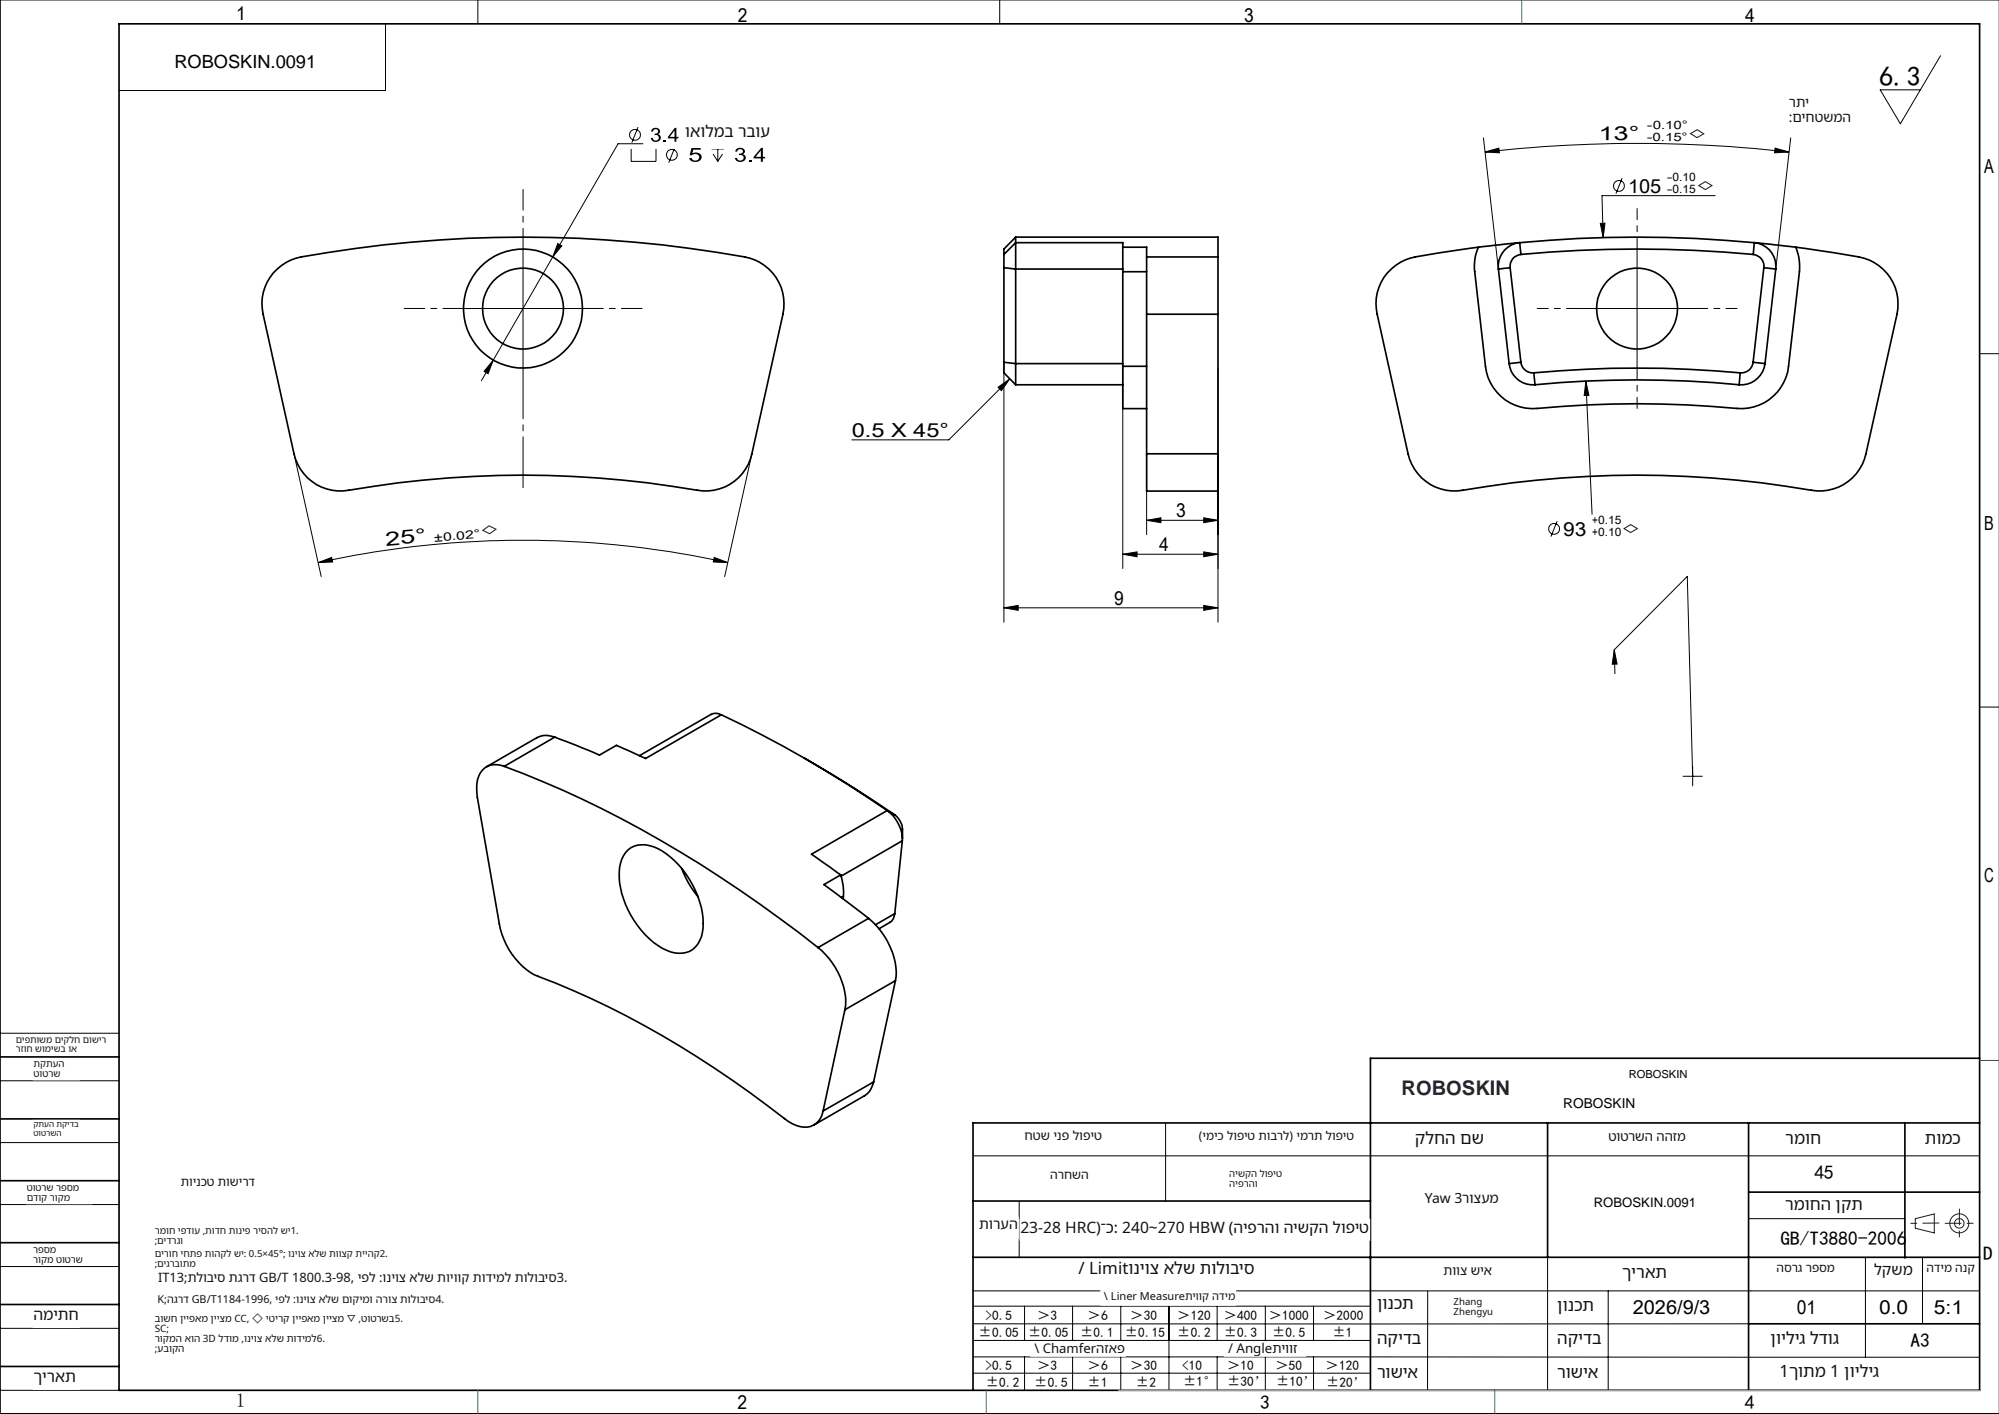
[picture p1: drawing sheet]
<svg xmlns="http://www.w3.org/2000/svg" width="420mm" height="297mm" viewBox="0 0 420 297" stroke-linecap="round" stroke-linejoin="round" font-family="sans-serif">
<g fill="none" stroke="#000" stroke-width=".21">
<path d="M100.4 0v5M210 0v5M420 0h-419.9v297h419.9M81 5v14h-56M407.7 11.7l-8.4 14.3-4.3-7.1h8.5M132.6 31.3v2.6h5.2v-2.6M134.1 26.7l-1.3 3.2M141.8 30.9l-1.3 3.2M149.5 31.3h2.6M149.8 32.3l1 1.6M150.8 31.3v2.6M151.8 32.3l-1 1.6"/>
<path d="M161.8 30.2h-31.9l-13.8 23.8M311.7 29l3.1 27.5M312 31.9l2.9-.8 .1 1zM312 31.9a284.5 284.5 0 0 1 63.9 0M340.8 37.4l-1.3 3.3M373 31.1l2.9 .8-3 .2zM376.2 29l-3.1 27.5M109.9 52.3v25M116.1 54l-12.5 21.6M117.2 51.1l.8 .5-1.9 2.4zM336.2 46.9h1l-.4 3zM344 52.3v25"/>
<path d="M360.4 41.1h-23.8l.2 8.8M97.4 64.8h25M103.6 75.6l-1 2.9-.9-.5zM103.6 75.6l-2.5 4.4M210.9 76.1v54.6M212.2 79.6l-12.8 12.8h-20.4M235.9 76.9v42.5M255.9 77.3v53.4M331.4 64.8h25M415.9 74.3h4.1M61.8 95.3l5.7 25.8M158 95.3l-5.7 25.8"/>
<path d="M209.7 81.3l2.5-1.7-1.8 2.5zM240.9 95.3v17M333.2 80l.6 3-1 .1zM333.2 80l1.3 28M66.9 118.2l2.8-1.1 .2 .9zM66.9 118.2a199.6 199.6 0 0 1 86 0M150.1 117.1l2.8 1.1-3-.2zM235.9 116.4l3-.5v1zM235.9 116.4h20M240.9 109.3l3-.5v1zM240.9 109.3h15M252.9 115.9l3 .5-3 .5z"/>
<path d="M252.9 108.8l3 .5-3 .5zM327.2 109.5l-1.3 3.2M210.9 127.7l3-.5v1zM210.9 127.7h45M252.9 127.2l3 .5-3 .5zM339.2 136.5l.6 3h-1.1zM339.2 136.5l.1 5M339.2 136.5l15.3-15.4 1.1 42M415.9 148.5h4.1M353.6 163.1h4M355.6 161v4.1M0 217h25"/>
<path d="M0 227h25M0 240h25M244.9 236v16.3M0 253h25M204.4 242.8h211.5M214.1 252.4v11.8M367.4 256h32.8M0 266h25M0 279h25M204.4 271.1h211.5M204.4 278.1h163M204.4 274.4h83.5"/>
<path d="M215.3 274.4v7.1M225.4 274.4v7.1M235.5 274.4v7.1M245.6 274.4v17.6M255.7 274.4v7.1M265.9 274.4v7.1M276 274.4v7.1M300 271.1l-.1 21M325.2 264.1v27.9M337.9 271.1v20.9M391.9 264.1v21M403.9 264.1v14"/>
<path d="M0 292h25M204.4 285l211.5 .1M204.4 288.4h83.5M204.5 281.5h83.5M215.3 285v7M225.4 285v7M235.5 285v7M255.7 285v7M265.9 285v7M276 285v7M287.9 292h128"/>
<circle cx="133.4" cy="28.3" r="1.13"/>
<circle cx="141.2" cy="32.5" r="1.14"/>
<circle cx="340.2" cy="39.1" r="1.13"/>
<circle cx="326.5" cy="111.1" r="1.14"/>
</g>
<g fill="none" stroke="#191924" stroke-width=".21">
<path d="M402.4 256l4-1v4l-4-1z"/>
<circle cx="411.7" cy="257" r="1"/>
<circle cx="411.7" cy="257" r="2"/>
</g>
<path d="M344 52.3v-8.5M331.5 64.8h-8.5M344 77.3v8.5M356.5 64.8h8.5" fill="none" stroke="#000" stroke-width=".21" stroke-dasharray="30.5 1.3 1.3 1.3" stroke-dashoffset="28.1"/>
<path d="M109.9 52.3v-12.5M97.4 64.8h-12.5M122.4 64.8h12.5" fill="none" stroke="#000" stroke-width=".21" stroke-dasharray="30.5 1.3 1.3 1.3" stroke-dashoffset="26.1"/>
<path d="M109.9 77.3v25.1" fill="none" stroke="#000" stroke-width=".21" stroke-dasharray="30.5 1.3 1.3 1.3" stroke-dashoffset="19.8"/>
<g fill="none" stroke="#000" stroke-width=".35">
<path d="M25 5h390.9v287h-390.9zM58.2 56.5a10 10 0 0 1 5.1-2.5 260.9 260.9 0 0 1 94.3 .3 10 10 0 0 1 6.9 11.7l-6.5 29.3a10 10 0 0 1-11.5 7.7 214.8 214.8 0 0 0-74.4 .1 10 10 0 0 1-10.3-7.8l-6.5-29.3a9.8 9.8 0 0 1 2.9-9.5zM210.9 53.4v2.8M210.9 56.2l2.5 .3M210.9 56.2v19.9M213.4 51h22.5v.9M213.4 49.8v1.2M213.4 49.8h42.5v4.2M213.4 51v5.5M213.4 49.8l-2.5 2.5v1.1M213.4 56.5h22.5M213.4 51l-2.5 2.4"/>
<path d="M213.4 56.5v19.9M235.9 51.9h5v2.1M235.9 51.9v5.2M235.9 57.1h5M235.9 57.1v19.8M240.9 54v12M240.9 54h15M255.9 54v12M310.6 51.9a9.8 9.8 0 0 0-.8 5.2l2.3 19.8a10 10 0 0 0 10.9 8.9 231.9 231.9 0 0 1 43.1 0 10 10 0 0 0 9.7-8.9l2.3-19.8a10.8 10.8 0 0 0-.8-5.2M310.6 51.9l-10 1.5a18 18 0 0 0-6.5 1.8 9.9 9.9 0 0 0-4.8 10.8l6.5 29.3a10 10 0 0 0 11.5 7.7 214.8 214.8 0 0 1 74.4 .1 10 10 0 0 0 10.3-7.8l6.6-29.3a10.2 10.2 0 0 0-9.7-12.3l-11.6-1.8M314.8 56.5l2.3 19.9M317.3 56.2l-2.5 .3"/>
<path d="M317.3 56.2l2.2 19.9M319.3 51a5 5 0 0 0-4.5 5.5M319.3 51a261.4 261.4 0 0 1 49.3 0M319.3 51l-8.7 .9M319.3 51l.2 2.4M319.5 53.4a2.48 2.48 0 0 0-2.2 2.8M319.5 53.4a264.5 264.5 0 0 1 48.9 0M368.4 53.4a2.49 2.49 0 0 1 2.2 2.8M368.6 51a5 5 0 0 1 4.5 5.5M368.6 51l8.7 .9M368.6 51l-.2 2.4M370.6 56.2l-2.3 19.9"/>
<path d="M370.6 56.2l2.5 .3M373.1 56.5l-2.3 19.9M210.9 76.1v2.2l2.5 2.5M210.9 76.1l2.5 .3M213.4 76.4v4.4M213.4 76.4h22.5M235.9 76.9v8.9h5M235.9 76.9h5M240.9 66h15M240.9 66v29.3M255.9 66v29.3M317.1 76.4a5 5 0 0 0 5.4 4.4"/>
<path d="M319.5 76.1a2.54 2.54 0 0 0 2.8 2.2M319.5 76.1l-2.4 .3M322.3 78.3a238.4 238.4 0 0 1 43.3 0M322.3 78.3l.2 2.5M365.6 78.3l-.2 2.5M368.3 76.1a2.49 2.49 0 0 1-2.7 2.2M368.3 76.1l2.5 .3M370.8 76.4a5.1 5.1 0 0 1-5.4 4.4M213.4 80.8h22.5M240.9 95.3v7.8h15v-7.8M240.9 95.3h15M322.5 80.8a225.4 225.4 0 0 1 42.9 0"/>
<path d="M116.6 154.8a4.2 4.2 0 0 0-3.8 .1l-10.6 6.2M116.6 154.8l-10.7 6.2M151.6 150.1l-16 9.2-6.1-2.7-3.6 2-9.3-3.8M151.6 150.1a245.6 245.6 0 0 1 34.8 20.1M151.6 150.1a2.27 2.27 0 0 0-2.2 0l-15 8.6M169 159.2l1.8 1.1a268 268 0 0 1 17.2 10.9M105.9 161a4 4 0 0 0-5.7 3.6l.1 2.9 4.6 26.6a15 15 0 0 0 8.1 11 201.3 201.3 0 0 1 52.6 30.4 4.9 4.9 0 0 0 5.9 .5 4.2 4.2 0 0 0 1.4-2.6M105.9 161a236.5 236.5 0 0 1 57.8 31.8l8.2 6.2M132 178.5a5.6 5.6 0 0 1 6.3-.2 19.1 19.1 0 0 1 9.4 16.7 5.2 5.2 0 0 1-4.2 5.2 9.5 9.5 0 0 1-7-3 19.4 19.4 0 0 1-6.4-14 6.4 6.4 0 0 1 1.9-4.7zM186.4 170.2l-15.9 9.2 6.1 4.4M186.4 170.2a7.9 7.9 0 0 1 3.2 6.4M186.4 170.2l1.6 1"/>
<path d="M188 171.2a4.1 4.1 0 0 1 1.6 2.9v2.1M189.6 176.6l-1.6 15.3M189.6 176.6l-12.9 7.4M143.2 182.4l.3 .7a20.3 20.3 0 0 0 3.1 5.2M171.9 199a15.4 15.4 0 0 1 5.8 12.2l-.2 .9M176.6 183.8l-3.5 2 9.4 7.1M176.6 183.8a11.2 11.2 0 0 1 .6 4.5M177.2 188.3l-.1 .5M177.2 188.3l-.4 .2M182.5 192.9a15.7 15.7 0 0 1 5.8 12.2l-.2 .9M182.5 192.9l-10.6 6.1M188 191.9a2.23 2.23 0 0 1-1 1.8l-2.3 1.4"/>
<path d="M188 191.9l-4.1 2.3M177.5 212.1l-4.6 21.3M188.1 206l-10.6 6.1M188.1 206l-4.5 21.3M0 222h25M0 235h25M183.6 227.3a4.5 4.5 0 0 1-2 2.8l-10.6 6.2M183.6 227.3l-10.7 6.1M325.2 235.9v28.2M367.4 235.9v56.1M400.2 235.9v28.3M415.9 235.9h-211.5v56.1"/>
<path d="M415.9 222.3h-128v69.7M0 248h25M204.4 252.3h83.5M367.4 250.4h48.5M0 261h25M0 274h25M204.4 264.1h211.5M367.4 278.1h48.5M0 287h25"/>
<circle cx="109.9" cy="64.8" r="12.5"/>
<circle cx="109.9" cy="64.8" r="8.5"/>
<circle cx="344" cy="64.8" r="8.5"/>
</g>
<path d="M407.4 256.9l-5.9 .1M408.7 256.9h6M411.7 253.9v6" fill="none" stroke="#191924" stroke-width=".21" stroke-dasharray="6.3 1.3 1.3 1.3" stroke-dashoffset="3"/>
<path d="M235 292h180.9" fill="none" stroke="#c0c0c0" stroke-width=".21"/>
<path d="M319.7 0v5M415.9 222.7h4.1M100.4 292v5M207.2 292v5M314 292v5" fill="none" stroke="#00f" stroke-width=".21"/>
<path d="M406.4 255h.1" fill="none" stroke="#0ff" stroke-width=".21"/>
<g fill="#000">
<path d="M333.2 80l.6 3-1 .1z"/>
<path d="M373 31.1l2.9 .8-3 .2zM312 31.9l2.9-.8 .1 1z"/>
<path d="M103.6 75.6l-1.9 2.4 .9 .5zM117.2 51.1l-1.1 2.9 1.9-2.4zM209.7 81.3l2.5-1.7-1.8 2.5zM339.2 136.5l-.5 3h1.1zM336.2 46.9l.6 3 .4-3z"/>
<path d="M150.1 117.1l2.8 1.1-3-.2zM66.9 118.2l2.8-1.1 .2 .9z"/>
<path d="M235.9 116.4l3-.5v1zM252.9 115.9l3 .5-3 .5z"/>
<path d="M252.9 127.2l3 .5-3 .5zM210.9 127.7l3-.5v1zM252.9 108.8l3 .5-3 .5zM240.9 109.3l3-.5v1z"/>
</g>
<g fill="#fff" stroke="#fff" stroke-width=".35">
<path d="M36.7 9.6h31v5.9h-31z"/>
<path d="M334.9 250.2h22.4v4.3h-22.4z"/>
<path d="M135.3 25.4h26.5v5.7h-26.5z"/>
<path d="M38 246.9h15.6v4.9h-15.6z"/>
<path d="M32.5 257.5h31.4v4.3h-31.4z"/>
<path d="M32.5 262.3h56v4.2h-56z"/>
<path d="M32.5 267.1h87.4v4.2h-87.4z"/>
<path d="M32.5 271.8h61.5v4.3h-61.5z"/>
<path d="M32.5 275.9h54.1v4.4h-54.1z"/>
<path d="M32.5 280.1h37v4.4h-37z"/>
<path d="M375.9 20.2h17.4v6h-17.4z"/>
<path d="M5.6 248.5h13.6v4.3h-13.6z"/>
<path d="M7 274.5h9.6v4.3h-9.6z"/>
<path d="M7 287.5h9.6v4.3h-9.6z"/>
<path d="M7 261.5h10.9v4.2h-10.9z"/>
<path d="M3.3 217.4h19.1v4.2h-19.1z"/>
<path d="M7 235.4h9.6v4.2h-9.6z"/>
<path d="M7.1 222.5h9.5v4.2h-9.5z"/>
<path d="M298.6 250.2h16.3v4.3h-16.3z"/>
<path d="M404.4 237.3h8.2v4.2h-8.2z"/>
<path d="M215.3 237.3h16.3v4.2h-16.3z"/>
<path d="M251.9 237.3h32.6v4.2h-32.6z"/>
<path d="M205.7 255.8h8.2v4.2h-8.2z"/>
<path d="M220.6 245.5h8.2v4.3h-8.2z"/>
<path d="M258.3 245.5h16.3v4.3h-16.3z"/>
<path d="M214.4 256.2h73.3v4.2h-73.3z"/>
<path d="M375.1 237.3h16.3v4.3h-16.3z"/>
<path d="M337.9 237.3h16.3v4.3h-16.3z"/>
<path d="M342.2 224.2h50.8v4.4h-50.8z"/>
<path d="M297.3 237.3h16.3v4.2h-16.3z"/>
<path d="M404.8 265.2h10.2v4.2h-10.2z"/>
<path d="M393.7 265.2h8.2v4.2h-8.2z"/>
<path d="M289.3 272h10.2v4.2h-10.2z"/>
<path d="M303.3 265.5h10.2v4.2h-10.2z"/>
<path d="M289.3 279.5h10.2v4.2h-10.2z"/>
<path d="M327.2 286.5h10.2v4.3h-10.2z"/>
<path d="M373 286.3h36.6v4.2h-36.6z"/>
<path d="M327.2 279.4h10.2v4.2h-10.2z"/>
<path d="M373.2 265.2h12.3v4.2h-12.3z"/>
<path d="M289.3 286.6h10.2v4.2h-10.2z"/>
<path d="M305.4 272.5h12.2v4.3h-12.2z"/>
<path d="M231.3 271.1h28.3v3h-28.3z"/>
<path d="M216.6 281.9h19.8v2.9h-19.8z"/>
<path d="M257.3 281.9h16.9v2.9h-16.9z"/>
<path d="M225.7 264.7h39.5v5.2h-39.5z"/>
<path d="M372 279.5h16.3v4.2h-16.3z"/>
<path d="M340.8 265.5h10.2v4.2h-10.2z"/>
<path d="M327.2 272.5h10.2v4.3h-10.2z"/>
<path d="M375.1 251.4h16.3v4.2h-16.3z"/>
<path d="M328.5 229.2h78.3v4.4h-78.3z"/>
<path d="M342.2 223.6h51.5v3.6h-51.5z"/>
</g>
<text font-size="5.8" x="394.8" y="18">6.3</text>
<text font-size="4.7" x="144.6" y="34">5</text>
<text font-size="4.5" x="154.2" y="34">3.4</text>
<text font-size="4.3" x="136.6" y="29.8">3.4</text>
<text font-size="4.2" fill="#1f2633" x="294.5" y="230">ROBOSKIN</text>
<g font-size="4.1">
<text x="49.6" y="4.3">1</text>
<text x="155.1" y="4.6">2</text>
<text x="261.4" y="4.6">3</text>
<text x="366.6" y="4.6">4</text>
<text x="335.8" y="29.4" transform="rotate(1 335.8 29.4)">1 3 °</text>
<text x="354.6" y="29.6" transform="rotate(1 354.6 29.6)">◇</text>
<text x="342.1" y="40.5">105</text>
<text x="356.3" y="40.5">◇</text>
<text x="416.9" y="36.3">A</text>
<text x="179" y="91.8">0.5 X 45°</text>
<text x="101" y="112.9" transform="rotate(-5 101 112.9)">◇</text>
<text x="247.1" y="108.7">3</text>
<text x="328.4" y="112.5">93</text>
<text x="340.6" y="112.5">◇</text>
<text x="416.9" y="111.3">B</text>
<text x="81.1" y="114.6" transform="rotate(-5 81.1 114.6)">2 5 °</text>
<text x="243.5" y="115.8">4</text>
<text x="234.1" y="127.1">9</text>
<text x="416.9" y="185.3">C</text>
<text x="381.2" y="247.7">45</text>
<text x="374.1" y="261.4">GB/T3880-2006</text>
<text x="416.7" y="264.6">D</text>
<text x="343.1" y="276">2026/9/3</text>
<text x="377.5" y="276">01</text>
<text x="394.8" y="276">0.0</text>
<text x="406.3" y="276">5:1</text>
<text x="401.4" y="283">A3</text>
<text x="49.6" y="295.6">1</text>
<text x="154.9" y="296">2</text>
<text x="264.7" y="296">3</text>
<text x="366.6" y="296">4</text>
</g>
<text font-size="3.8" x="36.7" y="14.2">ROBOSKIN.0091</text>
<g font-size="3.5" fill="#111">
<text x="297.3" y="240.2">קלחה םש</text>
<text x="375.1" y="240.2">רמוח</text>
<text x="404.4" y="240.2">תומכ</text>
<text x="375.1" y="254.2">רמוחה ןקת</text>
<text x="226.6" y="267.6">/ Limitוניוצ אלש תולוביס</text>
<text x="340.8" y="268.4">ךיראת</text>
<text x="289.3" y="274.9">ןונכת</text>
<text x="327.2" y="275.4">ןונכת</text>
<text x="289.3" y="282.4">הקידב</text>
<text x="327.2" y="282.3">הקידב</text>
<text x="372" y="282.4">ןויליג לדוג</text>
<text x="289.3" y="289.5">רושיא</text>
<text x="327.2" y="289.4">רושיא</text>
<text x="373.9" y="289.2">1ךותמ 1 ןויליג</text>
</g>
<text font-size="3.4" fill="#111" x="144" y="28.7">ואולמב רבוע</text>
<g font-size="3.3" fill="#111">
<text x="214.4" y="258.9">23-28 HRC(־כ: 240~270 HBW )היפרהו הישקה לופיט</text>
<text x="7" y="277.2">המיתח</text>
<text x="7" y="290.3">ךיראת</text>
</g>
<text font-size="3.2" fill="#111" x="393.7" y="267.8">לקשמ</text>
<text font-size="3" fill="#111" x="205.7" y="258.2">תורעה</text>
<g font-size="2.9" fill="#111">
<text x="375.9" y="22.5">רתי</text>
<text x="375.9" y="25.6">:</text>
<text x="376.6" y="25.6">םיחטשמה</text>
<text x="299.4" y="252.6">Yaw 3רוצעמ</text>
</g>
<text font-size="2.9" x="328.5" y="232.7">ROBOSKIN</text>
<g font-size="2.8" fill="#111">
<text x="337.9" y="239.6">טוטרשה ההזמ</text>
<text x="217.4" y="284.1">\ Chamferהזאפ</text>
<text x="258" y="284.2">/ Angleתיווז</text>
</g>
<g font-size="2.8">
<text x="334.9" y="253.6">ROBOSKIN.0091</text>
<text x="205.6" y="280.8">±0.05</text>
<text x="207" y="277.2">&gt;0.5</text>
<text x="216" y="280.8">±0.05</text>
<text x="217.9" y="277.2">＞3</text>
<text x="227" y="280.8">±0.1</text>
<text x="228.5" y="277.2">＞6</text>
<text x="236.3" y="280.8">±0.15</text>
<text x="237.5" y="277.2">＞30</text>
<text x="247.4" y="280.8">±0.2</text>
<text x="247.4" y="277.2">＞120</text>
<text x="257.1" y="280.8">±0.3</text>
<text x="257.1" y="277.2">＞400</text>
<text x="266.6" y="277.2">＞1000</text>
<text x="267.3" y="280.8">±0.5</text>
<text x="278" y="277.2">＞2000</text>
<text x="279.9" y="280.8">±1</text>
<text x="207" y="287.8">&gt;0.5</text>
<text x="217.9" y="287.8">＞3</text>
<text x="228.5" y="287.8">＞6</text>
<text x="237.5" y="287.8">＞30</text>
<text x="248.4" y="287.8">&lt;10</text>
<text x="257.8" y="287.8">＞10</text>
<text x="268" y="287.8">＞50</text>
<text x="278.5" y="287.8">＞120</text>
<text x="207.1" y="291.3">±0.2</text>
<text x="217.3" y="291.3">±0.5</text>
<text x="228.5" y="291.3">±1</text>
<text x="238.7" y="291.3">±2</text>
<text x="248.6" y="291.1">±1°</text>
<text x="257.8" y="291.1">±30’</text>
<text x="268.1" y="291.1">±10’</text>
<text x="278.6" y="291.2">±20’</text>
</g>
<g font-size="2.7" fill="#111">
<text x="33.2" y="269.3">IT13;תלוביס תגרד GB/T 1800.3-98, יפל :וניוצ אלש תויווק תודימל תולוביס3.</text>
<text x="303.3" y="267.7">תווצ שיא</text>
</g>
<g font-size="2.6" fill="#111">
<text x="215.3" y="239.5">חטש ינפ לופיט</text>
<text x="38" y="249.1">תוינכט תושירד</text>
<text x="220.6" y="247.7">הרחשה</text>
</g>
<g font-size="2.5" fill="#111">
<text x="251.9" y="239.4">)ימיכ לופיט תוברל( ימרת לופיט</text>
<text x="373.2" y="267.3">הסרג רפסמ</text>
<text x="404.8" y="267.3">הדימ הנק</text>
</g>
<g font-size="2.4">
<text x="346" y="29.5" transform="rotate(1 346 29.5)">-0.15°</text>
<text x="346" y="27.1" transform="rotate(1 346 27.1)">-0.10°</text>
<text x="350.2" y="38.1">-0.10</text>
<text x="350.2" y="40.5">-0.15</text>
<text x="91.2" y="113.8" transform="rotate(-5 91.2 113.8)">± 0 .0 2 °</text>
<text x="334.5" y="110.1">+0.15</text>
<text x="334.5" y="112.5">+0.10</text>
</g>
<text font-size="2.3" x="342.2" y="226.5">ROBOSKIN</text>
<g font-size="2.3" fill="#111">
<text x="33.1" y="273.7">K;הגרד GB/T1184-1996, יפל :וניוצ אלש םוקימו הרוצ תולוביס4.</text>
<text x="231.9" y="273">\ Liner Measureתיווק הדימ</text>
</g>
<g font-size="2.1" fill="#111">
<text x="32.5" y="281.9">רוקמה אוה 3D לדומ ,וניוצ אלש תודימל6.</text>
<text x="32.5" y="279.8">SC;</text>
<text x="32.5" y="277.6">בושח ןייפאמ ןייצמ CC, ◇ יטירק ןייפאמ ןייצמ ▽ ,טוטרשב5.</text>
<text x="32.5" y="284.1">;</text>
<text x="33.1" y="284.1">עבוקה</text>
</g>
<g font-size="2" fill="#111">
<text x="3.3" y="219">םיפתושמ םיקלח םושיר</text>
<text x="3.3" y="221">רזוח שומישב וא</text>
<text x="7.1" y="224.2">תקתעה</text>
<text x="7.1" y="226.3">טוטרש</text>
<text x="5.6" y="250.2">טוטרש רפסמ</text>
<text x="258.3" y="247.2">הישקה לופיט</text>
<text x="258.3" y="249.3">היפרהו</text>
<text x="5.6" y="252.3">םדוק רוקמ</text>
<text x="7" y="263.1">רפסמ</text>
<text x="32.5" y="264">םירוח יחתפ תוהקל שי: 0.5×45°; וניוצ אלש תווצק תייהק2.</text>
<text x="32.5" y="259.2">רמוח יפדוע ,תודח תוניפ ריסהל שי1.</text>
<text x="32.5" y="261.3">;</text>
<text x="33.1" y="261.3">םידרגו</text>
<text x="7" y="265.3">רוקמ טוטרש</text>
<text x="32.5" y="266.1">;</text>
<text x="33.1" y="266.1">םיגרבותמ</text>
<text x="305.4" y="274.2">Zhang</text>
<text x="305.4" y="276.3">Zhengyu</text>
</g>
<g font-size="1.7" fill="#111">
<text x="7" y="238.6">טוטרשה</text>
<text x="7" y="236.8">קתעה תקידב</text>
</g>
</svg>
